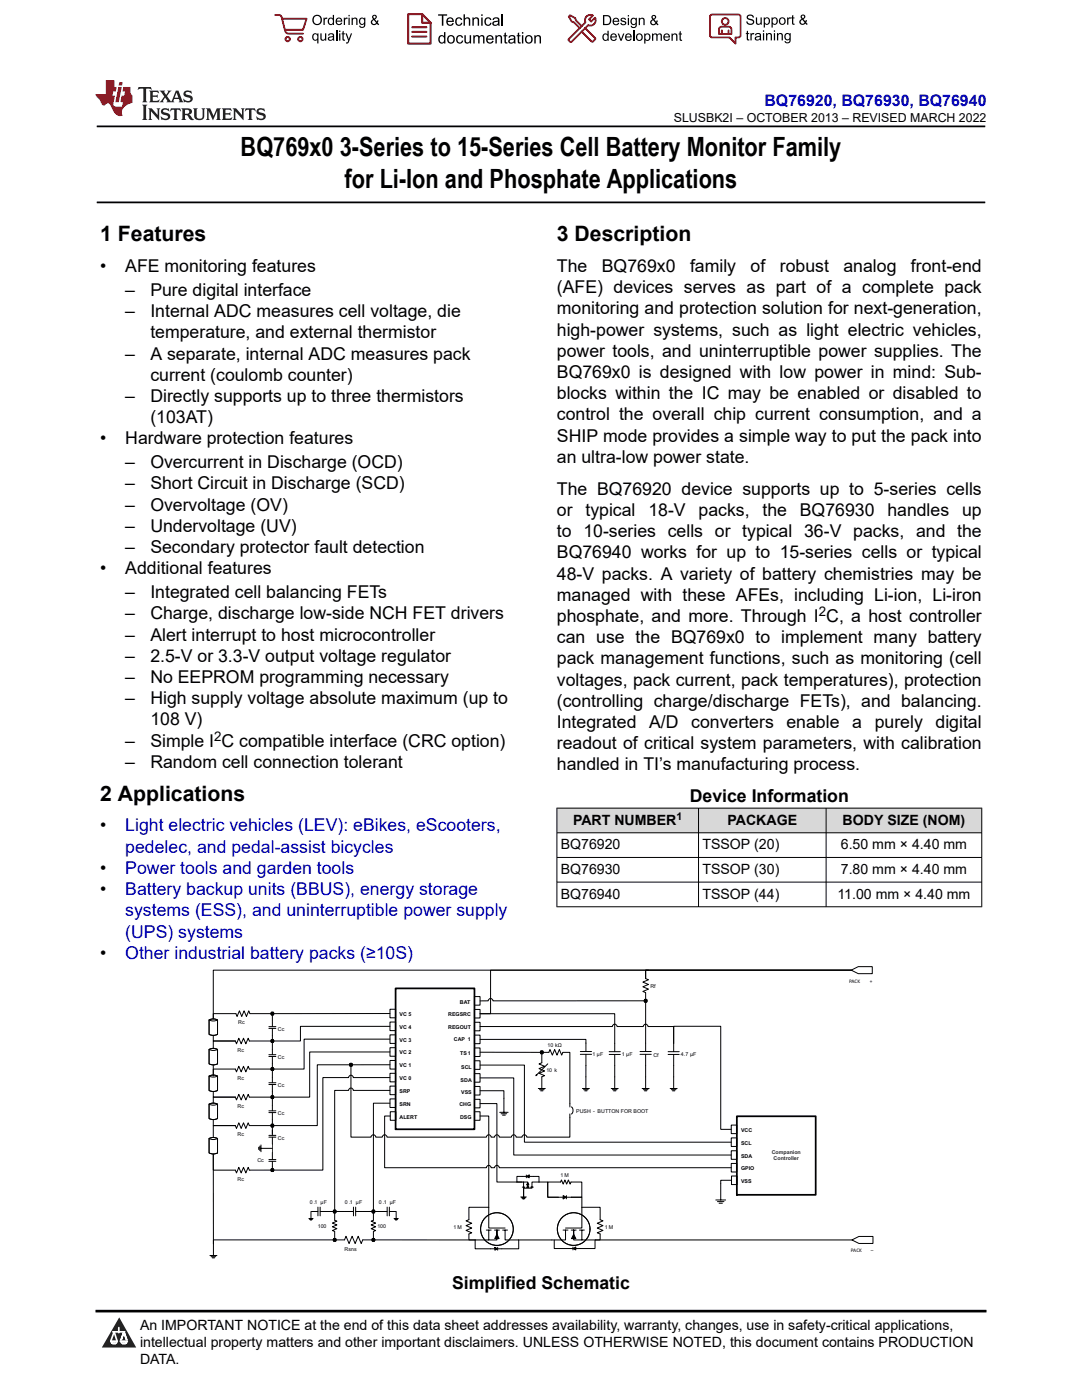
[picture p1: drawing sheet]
<svg xmlns="http://www.w3.org/2000/svg" width="216mm" height="279mm" viewBox="0 0 216 279" stroke-linecap="round" stroke-linejoin="round" font-family="sans-serif">
<path d="M19.3 25.2h177.3M19.3 40.4h177.3" fill="none" stroke="#000" stroke-width=".35"/>
<g fill="#d8d8d8">
<path d="M111.1 161.3h84.8v4.9h-84.8z" fill-rule="evenodd"/>
<path d="M111.2 161.3h28.1v4.8h-28.1z" fill-rule="evenodd"/>
<path d="M139.4 161.3h25.4v4.8h-25.4z" fill-rule="evenodd"/>
<path d="M164.9 161.3h30.9v4.8h-30.9z" fill-rule="evenodd"/>
</g>
<g fill="none" stroke="#000" stroke-width=".2">
<path d="M111.1 161.3h84.9M111.1 166.2h84.9M111.1 171.1h84.9M111.1 176h84.9M111.1 161.2v19.8M139.4 161.2v19.8M164.8 161.2v19.8M195.9 161.2v19.8M111.1 181h84.9M42.6 217.8v1.2h4.4M47 219l.2 .5 .5-1.1 .4 1.1 .5-1.1 .5 1.1 .4-1.1 .3 .6M47 219h-4.4v1.4"/>
<path d="M49.8 207.8l-.3-.6-.4 1.1-.5-1.1-.5 1.1-.4-1.1-.5 1.1-.2-.5h-4.4v1.6M49.8 213.4l-.3-.6-.4 1.1-.5-1.1-.5 1.1-.4-1.1-.5 1.1-.2-.5h-4.4v1.4M47 224.6l.2 .6 .5-1.1 .4 1.1 .5-1.1 .5 1.1 .4-1.1 .3 .5"/>
</g>
<path d="M41.7 214.8l1-.2 .7 .2v2.8l-.7 .2-1-.2z" fill-rule="evenodd" fill="#fff"/>
<path d="M41.7 214.8l1-.2 .7 .2v2.8l-.7 .2-1-.2zM41.7 214.8l.7 .2 1-.2M42.6 223.4v1.2h4.4h-4.4v2.6" fill="none" stroke="#000" stroke-width=".2"/>
<path d="M41.7 220.4l1-.2 .7 .2v2.8l-.7 .2-1-.2z" fill-rule="evenodd" fill="#fff"/>
<path d="M42.6 206.6v1.2h4.4M42.6 212.5v2.3M47.1 202.3h-4.5v1M41.7 220.4l1-.2 .7 .2v2.8l-.7 .2-1-.2zM41.7 220.4l.7 .2 1-.2M41.9 250.6h1.4M42.1 250.8h1M42.4 251h.4M42.6 248.2v2.4M68.7 247.4l.3-.7 .7 1.5 .6-1.5 .6 1.5 .6-1.5 .6 1.5 .3-.8" fill="none" stroke="#000" stroke-width=".2"/>
<path d="M41.7 209.4l1-.2 .7 .2v2.9l-.7 .2-1-.2z" fill-rule="evenodd" fill="#fff"/>
<g fill="none" stroke="#000" stroke-width=".2">
<path d="M41.7 209.4l1-.2 .7 .2v2.9l-.7 .2-1-.2zM41.7 209.4l.7 .2 1-.2M49.8 207.8h4.3M49.8 213.4h4.3M49.8 219h4.3M53.6 205.2h1.4M53.6 204.9h1.4M53.6 210.8h1.4M53.6 210.5h1.4M53.6 216.4h1.4M53.6 216.1h1.4M54.1 207.6h.5v.4h-.5z"/>
<path d="M54.1 213.2h.5v.4h-.5zM54.1 218.8h.5v.4h-.5zM54.3 203.8v1.1M54.3 205.2v2.3M54.3 208v2.5M54.3 210.8v2.3M54.3 213.6v2.5M54.3 216.4v2.3M54.3 219.2v2.5M133.3 210.4h2.2M133.3 209.9h2.2M134.4 208.2v1.7"/>
<path d="M134.4 210.4v4.5M42.6 230.3v17.9M49.8 224.6h4.3M53.6 222h1.4M53.6 221.7h1.4M53.6 226.9h1.4M53.6 226.6h1.4M54.1 224.4h.5v.4h-.5zM54.1 233.3h.5v.4l-.4 .1zM54.3 222v2.4M54.3 224.9v1.7M54.3 226.9v1.4"/>
<path d="M62.1 241.8h1.3M63.4 240.9v1.8M63.9 240.9v1.8M63.9 241.8h1.7M66.8 242.1v1.4l.4 .2-.9 .4 .9 .4-.9 .3 .9 .4-.9 .4 .5 .2"/>
</g>
<g fill="#000">
<path d="M54.1 207.6h.5v.4h-.5z" fill-rule="evenodd"/>
<path d="M54.1 213.2h.5v.4h-.5z" fill-rule="evenodd"/>
<path d="M54.1 218.8h.5v.4h-.5z" fill-rule="evenodd"/>
<path d="M54.1 224.4h.5v.4h-.5z" fill-rule="evenodd"/>
<path d="M54.1 233.3h.5v.4l-.4 .1z" fill-rule="evenodd"/>
</g>
<path d="M77.8 201.4h1.1v1.7h-1.1z" fill-rule="evenodd" fill="#fff"/>
<path d="M77.8 201.4h1.1v1.7h-1.1z" fill="none" stroke="#000" stroke-width=".2"/>
<path d="M77.8 204h1.1v1.7h-1.1z" fill-rule="evenodd" fill="#fff"/>
<path d="M77.8 204h1.1v1.7h-1.1z" fill="none" stroke="#000" stroke-width=".2"/>
<path d="M77.8 206.5h1.1v1.7h-1.1z" fill-rule="evenodd" fill="#fff"/>
<path d="M77.8 206.5h1.1v1.7h-1.1z" fill="none" stroke="#000" stroke-width=".2"/>
<path d="M77.8 209.1h1.1v1.7h-1.1z" fill-rule="evenodd" fill="#fff"/>
<path d="M77.8 209.1h1.1v1.7h-1.1z" fill="none" stroke="#000" stroke-width=".2"/>
<path d="M77.8 211.6h1.1v1.8h-1.1z" fill-rule="evenodd" fill="#fff"/>
<path d="M77.8 211.6h1.1v1.8h-1.1z" fill="none" stroke="#000" stroke-width=".2"/>
<path d="M77.8 214.2h1.1v1.7h-1.1z" fill-rule="evenodd" fill="#fff"/>
<path d="M77.8 214.2h1.1v1.7h-1.1z" fill="none" stroke="#000" stroke-width=".2"/>
<path d="M77.8 216.8h1.1v1.7h-1.1z" fill-rule="evenodd" fill="#fff"/>
<path d="M77.8 216.8h1.1v1.7h-1.1z" fill="none" stroke="#000" stroke-width=".2"/>
<path d="M77.8 219.3h1.1v1.7h-1.1z" fill-rule="evenodd" fill="#fff"/>
<path d="M77.8 219.3h1.1v1.7h-1.1z" fill="none" stroke="#000" stroke-width=".2"/>
<path d="M94.7 221.9h1.1v1.7h-1.1z" fill-rule="evenodd" fill="#fff"/>
<path d="M94.7 221.9h1.1v1.7h-1.1z" fill="none" stroke="#000" stroke-width=".2"/>
<path d="M94.7 219.4h1.1v1.7h-1.1z" fill-rule="evenodd" fill="#fff"/>
<path d="M94.7 219.4h1.1v1.7h-1.1z" fill="none" stroke="#000" stroke-width=".2"/>
<path d="M94.7 216.8h1.1v1.7h-1.1z" fill-rule="evenodd" fill="#fff"/>
<path d="M94.7 216.8h1.1v1.7h-1.1z" fill="none" stroke="#000" stroke-width=".2"/>
<path d="M94.7 214.3h1.1v1.7h-1.1z" fill-rule="evenodd" fill="#fff"/>
<path d="M94.7 214.3h1.1v1.7h-1.1z" fill="none" stroke="#000" stroke-width=".2"/>
<path d="M94.7 198.9h1.1v1.7h-1.1z" fill-rule="evenodd" fill="#fff"/>
<path d="M94.7 198.9h1.1v1.7h-1.1z" fill="none" stroke="#000" stroke-width=".2"/>
<path d="M94.7 201.5h1.1v1.7h-1.1z" fill-rule="evenodd" fill="#fff"/>
<path d="M94.7 201.5h1.1v1.7h-1.1z" fill="none" stroke="#000" stroke-width=".2"/>
<path d="M94.7 204h1.1v1.7h-1.1z" fill-rule="evenodd" fill="#fff"/>
<path d="M94.7 204h1.1v1.7h-1.1z" fill="none" stroke="#000" stroke-width=".2"/>
<path d="M94.7 206.6h1.1v1.7h-1.1z" fill-rule="evenodd" fill="#fff"/>
<path d="M94.7 206.6h1.1v1.7h-1.1z" fill="none" stroke="#000" stroke-width=".2"/>
<path d="M94.7 209.1h1.1v1.7h-1.1z" fill-rule="evenodd" fill="#fff"/>
<path d="M94.7 209.1h1.1v1.7h-1.1z" fill="none" stroke="#000" stroke-width=".2"/>
<path d="M94.7 211.7h1.1v1.7h-1.1z" fill-rule="evenodd" fill="#fff"/>
<g fill="none" stroke="#000" stroke-width=".2">
<path d="M128.6 199.7h-30.2a.47 .47 0 0 0-.5-.4 .47 .47 0 0 0-.5 .4h-1.6M128.6 199.5l.4-.1 .1 .5-.4 .1zM77.8 209.9h-16v9.1h-7.2M77.8 207.4h-17.1v6h-6.1M77.8 217.6h-7.3a.47 .47 0 0 0-.5-.5 .47 .47 0 0 0-.4 .5h-2.8v23.9M77.8 212.5h-7.5M94.7 211.7h1.1v1.7h-1.1zM95.8 207.4h21.1v2.5M95.8 217.7h4.8v1.5M115.8 210.4h2.2M115.8 209.9h2.2M116.9 210.4v2.3"/>
<path d="M127.7 210.4h2.3M127.7 209.9h2.3M128.8 200v9.9M128.8 210.4v4.5M42.6 230.3v3.2h4.4l.2 .6 .5-1.1 .4 1.1 .5-1.1 .5 1.1 .4-1.1 .3 .5M77.8 220.2h-3.3v21.3M95.8 222.7h1.7v18.2M61.6 243.2h.9M61.8 243.3h.5M61.9 243.5h.3M62 241.8v1.4M65.6 241.8h.9"/>
<path d="M66.5 241.6h.5v.4l-.4 .1zM66.5 247.2h.5v.4h-.5zM66.8 245.8v1.4M67.1 247.4h1.6M72.4 247.4h1.8M74.3 241.6h.4v.4h-.4zM74.3 247.2h.4v.4h-.4zM74.5 242.1v1.4l-.4 .2 .9 .4-.9 .4 .9 .3-.9 .4 .9 .4-.5 .2v1.4M75.5 241.8h1.8M77.3 240.9v1.8M77.7 241.8h1.3M77.7 240.9v1.8"/>
<path d="M78.6 243.2h.9M78.8 243.3h.5M78.9 243.5h.3M79 241.8v1.4"/>
</g>
<g fill="#000">
<path d="M128.6 199.5l.4-.1 .1 .5-.4 .1z" fill-rule="evenodd"/>
<path d="M66.5 241.6h.5v.4l-.4 .1z" fill-rule="evenodd"/>
<path d="M66.5 247.2h.5v.4h-.5z" fill-rule="evenodd"/>
<path d="M74.3 241.6h.4v.4h-.4z" fill-rule="evenodd"/>
<path d="M74.3 247.2h.4v.4h-.4z" fill-rule="evenodd"/>
</g>
<path d="M41.7 227.2l.7-.2 1 .2v2.9l-.7 .2-1-.2z" fill-rule="evenodd" fill="#fff"/>
<path d="M128.8 195.3l.6 .2-1.1 .5 1.1 .5-1.1 .4 1.1 .5-1.1 .5 .5 .2v1.3M100.6 219.2v2.8M41.7 227.2l.7-.2 1 .2v2.9l-.7 .2-1-.2zM41.7 227.2l.7 .2 1-.2M99.7 222h1.7M100 222.3h1.1M100.3 222.6h.5" fill="none" stroke="#000" stroke-width=".2"/>
<circle cx="114.5" cy="245.3" r="3.3" fill="#fff"/>
<g fill="none" stroke="#000" stroke-width=".2">
<path d="M112.4 245.5h.9M112.8 245.5v2h-2.7M114 245.5h1M114.5 246.3l.4 .9h-.9zM114.5 247.1v-1.6v2h1.6M115.6 245.5h1M116.1 240.9v4.2h-3.3M119.7 243.4l.6 .2-1.1 .5 1.1 .5-1.1 .5 1.1 .5-1.1 .4 .5 .3v1.2h-3.6v-2"/>
<circle cx="114.5" cy="245.3" r="3.3"/>
</g>
<path d="M114.5 246.3l.4 .9h-.9z" fill="#000"/>
<circle cx="99.2" cy="245.3" r="3.3" fill="#fff"/>
<g fill="none" stroke="#000" stroke-width=".2">
<path d="M47.1 202.3l.2 .6 .5-1.2 .4 1.2 .5-1.2 .5 1.2 .4-1.2 .3 .6h4.2M54.1 202.1l.4-.1 .1 .5h-.5zM54.3 202.6v1.2M77.8 204.8h-17.9v3h-5.3M77.8 202.3h-23.2M95.8 210h12M108.1 212.1l-.5 .2 1.1 .5-1.1 .5 1.1 .4-1.1 .5 1.1 .5-.6 .2M109.3 212.3l-2.4 2.4 .2-.2M74.8 247.4l20 .1M94.8 247.5v1.7h3.1M97 245.5h1M97.5 245.5v2h-2.7"/>
<path d="M98.7 245.5h.9M99.2 246.3l.4 .9h-.9zM99.2 247.1v-1.6v2h-1.7M100.3 245.5h1M100.8 245.1h-3.3v-4.2h-3.9v2.5l-.6 .2 1.1 .5-1.1 .5 1.1 .5-1.1 .5 1.1 .4-.5 .3v1.2h1.2M100.8 245.5v2h2.7M103.5 247.5v1.7h-3.4M103.5 247.5h6.6"/>
<circle cx="99.2" cy="245.3" r="3.3"/>
</g>
<g fill="#000">
<path d="M99.2 246.3l.4 .9h-.9z"/>
<path d="M54.1 202.1l.4-.1 .1 .5h-.5z" fill-rule="evenodd"/>
<path d="M107 214.5l2.3-2.2-2.4 2.4z" fill-rule="evenodd"/>
</g>
<path d="M77.9 221.9h1.1v1.7h-1.1z" fill-rule="evenodd" fill="#fff"/>
<g fill="none" stroke="#000" stroke-width=".2">
<path d="M69.7 212.5h-6.4v12.1h-8.7M69.8 212.3l.4-.1 .1 .5-.4 .1zM112.3 210h1.4v10.9M77.9 221.9h1.1v1.7h-1.1zM95.8 220.2h3.4v15.7h5.3v1M103.9 238.9h1.1M104.1 239.1h.7M104.2 235.9h-1.1v-1.1h4.5v1.1M104.2 236.9h.5M104.3 239.3h.4M104.5 235.9h.8v1v-.8M104.5 237v2.3v-2.2h1.7"/>
<path d="M105 234.8l.6-.3v.6zM105 234.5v.6M105.1 236.9h.5M105.3 236l.2 .5h-.4zM105.9 236.9h.5M107.6 235.9h-1.4v1M107.6 235.9h1.7v3h2.1M111.4 238.9h-2.1v-3h2.6l.1-.4 .4 .8 .3-.8 .4 .8 .3-.8 .4 .8 .1-.4h2.2v3h-2.1M111.4 238.9h2.6M112.4 238.6l.6 .3-.6 .4zM113 238.6v.7M113.7 222.3v.7"/>
<path d="M114 220.9a.88 .88 0 0 1 0 1.4M114 238.9h2.1v2"/>
</g>
<g fill="#000">
<path d="M105.3 236l.2 .5h-.4zM105 234.8l.6-.3v.6zM112.4 238.6l.6 .3-.6 .4z"/>
<path d="M69.8 212.3l.4-.1 .1 .5-.4 .1z" fill-rule="evenodd"/>
</g>
<path d="M78.9 197.3h15.8v28.1h-15.8z" fill="none" stroke="#000" stroke-width=".35"/>
<path d="M145.9 224.5h1.1v1.7h-1.1z" fill-rule="evenodd" fill="#fff"/>
<path d="M145.9 224.5h1.1v1.7h-1.1z" fill="none" stroke="#000" stroke-width=".2"/>
<path d="M145.9 227.1h1.1v1.7h-1.1z" fill-rule="evenodd" fill="#fff"/>
<path d="M145.9 227.1h1.1v1.7h-1.1z" fill="none" stroke="#000" stroke-width=".2"/>
<path d="M145.9 229.7h1.1v1.7h-1.1z" fill-rule="evenodd" fill="#fff"/>
<path d="M145.9 229.7h1.1v1.7h-1.1z" fill="none" stroke="#000" stroke-width=".2"/>
<path d="M145.9 232.2h1.1v1.7h-1.1z" fill-rule="evenodd" fill="#fff"/>
<path d="M145.9 232.2h1.1v1.7h-1.1z" fill="none" stroke="#000" stroke-width=".2"/>
<path d="M146 234.7h1.1v1.7h-1.1z" fill-rule="evenodd" fill="#fff"/>
<g fill="none" stroke="#000" stroke-width=".2">
<path d="M129.4 193.6h-.6v1.7M95.8 204.9h26.4a.47 .47 0 0 1 .5-.5 .47 .47 0 0 1 .4 .5h5.3a.47 .47 0 0 1 .4-.5 .47 .47 0 0 1 .5 .5h5.1v3.3v-3.4h9.4v20.6h2.1M95.8 212.6h8.8v15.3h41.3M95.8 215.1h6.7v15.4h43.4M77.9 222.7h-1.2v10.3h20.4a.47 .47 0 0 1 .4-.4 .47 .47 0 0 1 .5 .4h.7a.47 .47 0 0 1 .5-.4 .47 .47 0 0 1 .4 .4h46.3M142.8 239.5h2M143.2 239.8h1.3M146 234.7h1.1v1.7h-1.1zM146 235.6h-2.2v3.9M97.9 249.2h2.2M98.7 248.9l.6 .3-.6 .3zM99.3 248.9v.6"/>
<path d="M110.6 247.5v1.7h8.1v-1.7M114.3 249.2l.6-.3v.6zM114.3 248.9v.6M143.5 240.1h.6"/>
</g>
<path d="M147 222.8h15.8v15.7h-15.8z" fill="none" stroke="#000" stroke-width=".35"/>
<path d="M98.7 248.9l.6 .3-.6 .3zM114.3 249.2l.6-.3v.6z" fill="#000"/>
<path d="M41.7 203.6l.7-.2 1 .2v2.8l-.7 .2-1-.2z" fill-rule="evenodd" fill="#fff"/>
<g fill="none" stroke="#000" stroke-width=".2">
<path d="M41.7 203.6l.7-.2 1 .2v2.8l-.7 .2-1-.2zM41.7 203.6l.7 .2 1-.2M70 212.8v14.1h4a.47 .47 0 0 1 .5-.4 .47 .47 0 0 1 .5 .4h1.3a.47 .47 0 0 1 .4-.4 .47 .47 0 0 1 .5 .4h19.9a.47 .47 0 0 1 .4-.4 .47 .47 0 0 1 .5 .4h.7a.47 .47 0 0 1 .5-.4 .47 .47 0 0 1 .4 .4h2.4a.47 .47 0 0 1 .5-.4 .47 .47 0 0 1 .5 .4h1.2a.47 .47 0 0 1 .4-.4 .47 .47 0 0 1 .5 .4h8.6v-3.9M77.8 215.1h-7.3a.47 .47 0 0 0-.5-.5 .47 .47 0 0 0-.4 .5h-5.2v18.4h-9.8M95.8 202.3h26.9v7.6M107.4 217.2h1.4M107.6 217.5h1M107.9 209.8h.4v.4h-.4zM107.9 217.7h.4M108.1 210.3v1.8M108.1 214.9v2.3M108.4 210h1.1l.2-.5 .5 1.1 .5-1.1 .4 1.1 .5-1.1 .5 1.1 .2-.6"/>
<path d="M116.2 217.2h1.4M116.4 217.5h1M116.7 217.7h.4M116.9 212.7v4.5M121.6 210.4h2.2M121.6 209.9h2.2M122 217.2h1.4M122.2 217.5h.9M122.4 217.7h.5M122.7 210.4v6.8M128.1 217.2h1.4M128.4 217.5h.9"/>
<path d="M128.6 217.7h.5M128.8 214.9v2.3M133.7 217.2h1.4M134 217.5h.9M134.2 217.7h.5M134.4 214.9v2.3M51.6 229v.4M51.8 228.7v.9M52.1 228.5v1.4M52.1 229.2h2.2M53.6 231.4h1.4M53.6 231.8h1.4"/>
<path d="M54.1 233.5h-4.3M54.3 230v1.4M54.3 231.8v1.4M66.5 247.4h-23.9v.8M67.1 241.8h3.4M70.5 240.9v1.8M71 240.9v1.8M71 241.8h3.2M116.1 240.9h3.6v2.5"/>
</g>
<path d="M107.9 209.8h.4v.4h-.4z" fill-rule="evenodd" fill="#000"/>
<path d="M169.9 193.6l1.4-.7h2.8v1.4h-2.8z" fill-rule="evenodd" fill="#fff"/>
<path d="M169.9 193.6l1.4-.7h2.8v1.4h-2.8zM169.9 193.6h-41.1v1.7M169.9 193.6h-72v8.7h-2.1M169.9 193.6h-127.3v9.7" fill="none" stroke="#000" stroke-width=".2"/>
<path d="M170 247.5l1.4-.7h2.8v1.4h-2.8z" fill-rule="evenodd" fill="#fff"/>
<path d="M73.7 241.8h1.9M118.8 247.5h51.2M170 247.5l1.4-.7h2.8v1.4h-2.8z" fill="none" stroke="#000" stroke-width=".2"/>
<path d="M54.3 228.3v1.7" fill="none" stroke="#000" stroke-width=".21"/>
<path d="M0 0h215.9v23.8h-215.9z" fill-rule="evenodd" fill="#fff"/>
<path d="M27.7 17.4l-.2 .6 .5-.3h.6v.1v2.2l-.2 .4h1l-.2-.4v-2.2v-.1h.5l.5 .3-.1-.6zM29.8 18.1l.2 .4v1.5l-.2 .4h1.9l.1-.6a1.08 1.08 0 0 1-1.3 .2v-.7h.6l.4 .2v-.6l-.4 .2h-.6v-.6l.2-.1a1 1 0 0 1 1 .2l-.1-.5zM31.8 18.1l1 1.1-1 1.2h.9l-.2-.2 .4-.7 .5 .7-.2 .2h1.6l-.2-.2 .1-.4h1l.1 .4-.1 .2h.9l-.2-.3-.8-2h-.5l-1 2.2-.8-1.1 .9-1.1h-.8l.2 .2-.5 .7-.3-.7 .1-.2zM35.2 18.5l.4 1h-.8zM36.8 18.2a.65 .65 0 0 0-.2 .7 .65 .65 0 0 0 .6 .5l.7 .2 .1 .2a.79 .79 0 0 1-.7 .4 .79 .79 0 0 1-.7-.5l.1 .7 .2-.1a.93 .93 0 0 0 1.1 .1 .93 .93 0 0 0 .4-1 1.46 1.46 0 0 0-1.2-.6l-.1-.3a1.09 1.09 0 0 1 1.2 .2l-.2-.6-.1 .1-.6-.2zM28.4 20.9l.2 .4v2.3l-.2 .3h1l-.2-.3v-2.3l.2-.4zM29.6 21.6l.2 .4v1.6l-.2 .3h.8l-.3-.3v-1.4l1.7 1.8v-2l.2-.4h-.8l.2 .2 .1 1.1-1.2-1.3zM32.3 21.8a.65 .65 0 0 0-.2 .7 .65 .65 0 0 0 .7 .4l.6 .2 .1 .2a.79 .79 0 0 1-.7 .4 .79 .79 0 0 1-.7-.5l.1 .7 .2-.1a.93 .93 0 0 0 1.1 .1 .93 .93 0 0 0 .4-.9 1.46 1.46 0 0 0-1.2-.6l-.1-.4a1.09 1.09 0 0 1 1.2 .2l-.2-.6-.1 .1-.6-.1zM34.1 21.6l-.1 .7a.63 .63 0 0 1 .7-.4l.1 1.7-.3 .3h1l-.2-.3v-1.7a.66 .66 0 0 1 .8 .4l-.1-.7zM36.2 21.6l.2 .4v1.6l-.2 .3h.9l-.2-.2v-.7h.5l.1 .2a.79 .79 0 0 0 1.2 .6l-1-.9a.61 .61 0 0 0 .6-.6 .61 .61 0 0 0-.5-.6zM36.9 21.9h.2a.47 .47 0 0 1 .5 .1 .47 .47 0 0 1 .1 .5l-.2 .2h-.6zM38.5 21.6l.2 .2a2.27 2.27 0 0 0 .4 2 1.04 1.04 0 0 0 1.7-.7v-1.3l.2-.2h-.8l.2 .4v1.1a.6 .6 0 0 1-.6 .6 .6 .6 0 0 1-.6-.6v-1.1l.3-.4zM41.1 21.6l.2 .4v1.6l-.2 .3h.7l-.2-.3v-1.5l.9 1.9 .8-1.9v1.5l-.2 .3h1l-.3-.3v-1.6l.3-.4h-.8l-.7 1.5-.7-1.5zM44.3 21.6l.2 .4v1.6l-.2 .3h1.9l.1-.5a1.09 1.09 0 0 1-1.3 .1v-.6h.6l.4 .1v-.6l-.4 .2h-.6v-.6l.2-.1a1.01 1.01 0 0 1 1 .3l-.1-.6zM46.4 21.6l.3 .4v1.6l-.3 .3h.8l-.2-.3v-1.4l1.6 1.8v-2l.2-.4h-.7l.2 .2v1.1l-1.2-1.3zM49 21.6l-.1 .7a.63 .63 0 0 1 .8-.4v1.7l-.3 .3h1l-.2-.3v-1.7a.66 .66 0 0 1 .8 .4l-.1-.7zM51.4 21.8a.65 .65 0 0 0-.2 .7 .65 .65 0 0 0 .6 .4l.6 .2 .2 .2a.79 .79 0 0 1-.8 .4 .79 .79 0 0 1-.6-.5l.1 .7 .2-.1a.93 .93 0 0 0 1 .1 .93 .93 0 0 0 .5-.9 1.46 1.46 0 0 0-1.3-.6l-.1-.4a1.09 1.09 0 0 1 1.3 .2l-.2-.6-.2 .1-.5-.1z" fill="#231f20"/>
<path d="M21.1 16v2.8h-2.1l.1 .3 .9 1a.95 .95 0 0 0 .9 .9 .59 .59 0 0 1 .6-.4 .59 .59 0 0 1 .5 .4l.4 .8a1.59 1.59 0 0 0 2.1 1.3 1.61 1.61 0 0 1 1-2.2l1-.4-.1-1.5a1.59 1.59 0 0 1-.4-1.6h-1.4l-.2 .9h.5l-.1 .8h-.5l-.2 1v.2l.4 .1-.2 .9h-.6a.73 .73 0 0 1-1.1-.7l.3-1.5h-.5l.2-.8h.5l.2-.9h-.5v-1.4zM23.6 17.4l-.6 3h.7l.6-3zM23.8 16.4l-.1 .7h.7l.1-.7z" fill="#ed1c24"/>
<g fill="#000">
<path d="M62.3 4a1 1 0 0 1 2 0 1 1 0 0 1-2 0zM62.8 3.4a.78 .78 0 0 0-.1 1.1 .78 .78 0 0 0 1.1 .1 .78 .78 0 0 0 .1-1.1 .78 .78 0 0 0-1.1-.1z" fill-rule="evenodd"/>
<path d="M62.5 6.8l.4-.2 .4 .3v-.2h.2v2h-.2v-.7a.68 .68 0 0 1-.9-.1 .68 .68 0 0 1 0-.9zM62.6 7a.51 .51 0 0 0-.1 .6 .51 .51 0 0 0 .7 .2 .51 .51 0 0 0 .1-.7 .51 .51 0 0 0-.7-.1z" fill-rule="evenodd"/>
<path d="M64.5 3.5h.3v.3l.1-.3h.3l.1 .1-.1 .2a.32 .32 0 0 0-.3 0 .32 .32 0 0 0-.1 .4v.8h-.3z" fill-rule="evenodd"/>
<path d="M63.9 6.7h.3v.8a.36 .36 0 0 0 .3 .4 .36 .36 0 0 0 .4-.5v-.7h.2v1.4h-.2v-.2a.51 .51 0 0 1-.6 .2 .51 .51 0 0 1-.4-.5z" fill-rule="evenodd"/>
<path d="M65.6 3.7l.4-.2 .4 .2v-.7h.3v2h-.3v-.2a.7 .7 0 0 1-1-.1 .7 .7 0 0 1 .2-1zM65.8 3.8a.51 .51 0 0 0-.1 .7 .51 .51 0 0 0 .6 .2 .51 .51 0 0 0 .1-.7 .51 .51 0 0 0-.6-.2z" fill-rule="evenodd"/>
<path d="M65.6 6.8a.66 .66 0 0 1 .8-.1 .66 .66 0 0 1 .3 .8v.6h-.2l-.1-.2a.52 .52 0 0 1-.7 .2 .52 .52 0 0 1-.2-.6l.3-.2a.42 .42 0 0 0 .6-.3l-.3-.2-.3 .1-.1 .2h-.3zM65.7 7.6a.35 .35 0 0 0 .3 .4 .35 .35 0 0 0 .4-.4v-.2z" fill-rule="evenodd"/>
<path d="M67.7 6.1h.2v.3h-.2zM67.7 6.7h.2v1.4h-.2z" fill-rule="evenodd"/>
<path d="M67.1 3.7a.68 .68 0 0 1 .9-.1 .68 .68 0 0 1 .3 .7h-1.1a.42 .42 0 0 0 .3 .5 .42 .42 0 0 0 .5-.3h.3a.73 .73 0 0 1-1.1 .4 .73 .73 0 0 1-.1-1.2zM67.4 3.8l-.2 .3h.8l-.2-.4z" fill-rule="evenodd"/>
<path d="M68.6 3.5h.2v.3l.2-.3h.3l.1 .1-.1 .2a.32 .32 0 0 0-.4 0 .32 .32 0 0 0-.1 .4v.8h-.2z" fill-rule="evenodd"/>
<path d="M68.3 6.3l.3-.1v.5h.2v.1h-.2v.9l.3 .4a.36 .36 0 0 1-.4 0 .36 .36 0 0 1-.2-.4v-.9h-.1v-.1h.1z" fill-rule="evenodd"/>
<path d="M68.9 6.7h.3l.4 1.1 .4-1.1h.3l-.6 1.4a.51 .51 0 0 1-.6 .6l-.1-.3h.3l.2-.3z" fill-rule="evenodd"/>
<path d="M69.5 3h.3v.3h-.3zM69.5 3.5h.3v1.5h-.3z" fill-rule="evenodd"/>
<path d="M70.2 3.5h.2v.2a.52 .52 0 0 1 .6-.2 .52 .52 0 0 1 .3 .6v.9h-.2v-.9a.34 .34 0 0 0-.3-.4 .34 .34 0 0 0-.4 .3v1h-.2z" fill-rule="evenodd"/>
<path d="M71.8 3.7l.4-.2 .5 .2v-.2h.2v1.3a.64 .64 0 0 1-.5 .8 .64 .64 0 0 1-.7-.5h.2a.41 .41 0 0 0 .5 .2 .41 .41 0 0 0 .2-.5 .69 .69 0 0 1-.9-.1 .69 .69 0 0 1 .1-1zM72 3.8a.5 .5 0 0 0-.1 .7 .5 .5 0 0 0 .7 .1 .5 .5 0 0 0 .1-.6 .5 .5 0 0 0-.7-.2z" fill-rule="evenodd"/>
<path d="M74.4 3.1a.47 .47 0 0 1 .7 .1 .47 .47 0 0 1-.3 .7l.4 .4 .1-.3 .2 .1-.1 .4 .3 .3-.2 .2-.3-.3a.63 .63 0 0 1-1 .1 .63 .63 0 0 1 .3-1l-.3-.4zM74.5 3.4a.27 .27 0 0 0 .5 0 .27 .27 0 0 0-.5 0zM74.4 4.1a.4 .4 0 0 0 0 .6 .4 .4 0 0 0 .6-.1l-.4-.6z" fill-rule="evenodd"/>
<path d="M87.4 2.9h1.8v.2h-.7v2h-.3v-2h-.8z" fill-rule="evenodd"/>
<path d="M87.6 7.2l.5-.2 .5 .2v-.8h.3v2.3h-.3v-.2a.76 .76 0 0 1-1-.1 .76 .76 0 0 1-.1-1zM87.9 7.4a.58 .58 0 0 0-.2 .7 .58 .58 0 0 0 .8 .2 .58 .58 0 0 0 .1-.7 .58 .58 0 0 0-.7-.2z" fill-rule="evenodd"/>
<path d="M89.5 7.2a.81 .81 0 0 1 1.1 .1 .81 .81 0 0 1-.2 1.2 .81 .81 0 0 1-1.1-.2l-.1-.7zM89.6 7.4a.57 .57 0 0 0 0 .8 .57 .57 0 0 0 .8 0 .57 .57 0 0 0 0-.7 .57 .57 0 0 0-.8-.1z" fill-rule="evenodd"/>
<path d="M89.3 3.7a.77 .77 0 0 1 .9-.2 .77 .77 0 0 1 .4 .9h-1.3a.48 .48 0 0 0 .4 .5 .48 .48 0 0 0 .6-.3h.3a.83 .83 0 0 1-1.3 .4 .83 .83 0 0 1 0-1.3zM89.5 3.8l-.2 .4h1l-.3-.5z" fill-rule="evenodd"/>
<path d="M91 3.7a.7 .7 0 0 1 1.2 .3h-.2a.45 .45 0 0 0-.6-.3 .45 .45 0 0 0-.3 .6 .45 .45 0 0 0 .3 .6 .45 .45 0 0 0 .6-.4l.3 .1a.76 .76 0 0 1-1.1 .5 .76 .76 0 0 1-.3-1.1z" fill-rule="evenodd"/>
<path d="M91.2 7.2a.7 .7 0 0 1 1.2 .3l-.3 .1a.45 .45 0 0 0-.5-.4 .45 .45 0 0 0-.3 .7 .45 .45 0 0 0 .3 .6 .45 .45 0 0 0 .6-.4h.2a.76 .76 0 0 1-1 .5 .76 .76 0 0 1-.4-1.1z" fill-rule="evenodd"/>
<path d="M92.5 2.9h.3v.8a.59 .59 0 0 1 .7-.2 .59 .59 0 0 1 .3 .6v1h-.2v-1a.4 .4 0 0 0-.5-.4 .4 .4 0 0 0-.3 .5v.9h-.3z" fill-rule="evenodd"/>
<path d="M92.7 7h.2v.9a.41 .41 0 0 0 .5 .6 .41 .41 0 0 0 .3-.6v-.9h.3v1.7h-.3v-.3a.58 .58 0 0 1-.7 .3 .58 .58 0 0 1-.3-.7z" fill-rule="evenodd"/>
<path d="M94.3 3.5h.2v.2a.59 .59 0 0 1 .7-.2 .59 .59 0 0 1 .4 .6v1h-.3v-1a.41 .41 0 0 0-.4-.4 .41 .41 0 0 0-.4 .5v.9h-.2z" fill-rule="evenodd"/>
<path d="M94.4 7h.3v.3a.56 .56 0 0 1 1 0 .54 .54 0 0 1 .6-.3 .54 .54 0 0 1 .4 .5v1.2h-.3v-1.1a.34 .34 0 0 0-.3-.4 .34 .34 0 0 0-.4 .3v1.2h-.3v-1.1a.38 .38 0 0 0-.5-.3 .38 .38 0 0 0-.2 .5v.9h-.3z" fill-rule="evenodd"/>
<path d="M96 2.9h.3v.3h-.3zM96 3.5h.3v1.6h-.3z" fill-rule="evenodd"/>
<path d="M96.8 3.7a.7 .7 0 0 1 1.3 .3h-.3a.45 .45 0 0 0-.6-.3 .45 .45 0 0 0-.3 .6 .45 .45 0 0 0 .3 .6 .45 .45 0 0 0 .6-.4l.3 .1a.76 .76 0 0 1-1.1 .5 .76 .76 0 0 1-.3-1.1z" fill-rule="evenodd"/>
<path d="M97.2 7.2a.77 .77 0 0 1 .9-.1 .77 .77 0 0 1 .4 .8h-1.2a.48 .48 0 0 0 .3 .6 .48 .48 0 0 0 .6-.4l.3 .1a.83 .83 0 0 1-1.3 .3 .83 .83 0 0 1 0-1.3zM97.4 7.4l-.1 .3h.9l-.2-.4z" fill-rule="evenodd"/>
<path d="M98.8 7h.3v.3a.59 .59 0 0 1 .7-.3 .59 .59 0 0 1 .4 .7v1h-.3v-1a.41 .41 0 0 0-.5-.5 .41 .41 0 0 0-.3 .6v.9h-.3z" fill-rule="evenodd"/>
<path d="M98.4 3.7a.74 .74 0 0 1 1-.2 .74 .74 0 0 1 .3 .9v.7h-.3v-.2a.59 .59 0 0 1-.8 .3 .59 .59 0 0 1-.3-.8l1.1-.3a.42 .42 0 0 0-.4-.4 .42 .42 0 0 0-.5 .3h-.2zM98.6 4.5a.36 .36 0 0 0 .2 .5 .36 .36 0 0 0 .5-.2l.1-.5z" fill-rule="evenodd"/>
<path d="M100.7 6.6l.2-.1v.5h.3v.2h-.3v1l.1 .2h.2l.1 .3a.41 .41 0 0 1-.5-.1 .41 .41 0 0 1-.1-.4v-1h-.2v-.2h.2z" fill-rule="evenodd"/>
<path d="M101.6 7.2a.74 .74 0 0 1 .9-.2 .74 .74 0 0 1 .3 1l.1 .7h-.3v-.2a.59 .59 0 0 1-.8 .2 .59 .59 0 0 1-.3-.8l1-.3a.42 .42 0 0 0-.3-.4 .42 .42 0 0 0-.5 .3h-.3zM101.8 8.1a.36 .36 0 0 0 .1 .5 .36 .36 0 0 0 .5-.3l.2-.4z" fill-rule="evenodd"/>
<path d="M103.3 6.6l.3-.1v.5h.3v.2h-.3v1l.1 .2h.2v.3a.41 .41 0 0 1-.5-.1 .41 .41 0 0 1-.1-.4v-1h-.2v-.2h.2z" fill-rule="evenodd"/>
<path d="M104.1 6.4h.3v.3h-.3zM104.1 7h.3v1.7h-.3z" fill-rule="evenodd"/>
<path d="M105 7.2a.81 .81 0 0 1 1.1 .1 .81 .81 0 0 1-.1 1.2 .81 .81 0 0 1-1.2-.2v-.7zM105.2 7.4a.57 .57 0 0 0-.1 .8 .57 .57 0 0 0 .8 0 .57 .57 0 0 0 0-.7 .57 .57 0 0 0-.7-.1z" fill-rule="evenodd"/>
<path d="M106.6 7h.3v.3a.59 .59 0 0 1 .7-.3 .59 .59 0 0 1 .4 .7v1h-.3v-1a.41 .41 0 0 0-.5-.5 .41 .41 0 0 0-.3 .6v.9h-.3z" fill-rule="evenodd"/>
<path d="M120.3 3h.7a1 1 0 0 1 1 1 1 1 0 0 1-1 1h-.7zM120.6 3.2v1.6h.4a.77 .77 0 0 0 .7-.8 .77 .77 0 0 0-.7-.8z" fill-rule="evenodd"/>
<path d="M120.4 6.9l.4-.2 .4 .2v-.8h.3v2h-.3v-.1a.7 .7 0 0 1-.9-.2 .7 .7 0 0 1 .1-.9zM120.6 7a.51 .51 0 0 0-.1 .7 .51 .51 0 0 0 .6 .1 .51 .51 0 0 0 .1-.6 .51 .51 0 0 0-.6-.2z" fill-rule="evenodd"/>
<path d="M122 6.9a.68 .68 0 0 1 .8-.2 .68 .68 0 0 1 .3 .8h-1.1a.42 .42 0 0 0 .3 .5 .42 .42 0 0 0 .5-.3h.3a.73 .73 0 0 1-1.1 .3 .73 .73 0 0 1 0-1.1zM122.2 7l-.2 .3h.8l-.2-.4z" fill-rule="evenodd"/>
<path d="M122.4 3.7a.68 .68 0 0 1 .8-.1 .68 .68 0 0 1 .4 .8h-1.1a.42 .42 0 0 0 .3 .4 .42 .42 0 0 0 .5-.3l.3 .1a.73 .73 0 0 1-1.2 .3 .73 .73 0 0 1 0-1.2zM122.6 3.8l-.1 .3h.8l-.2-.3z" fill-rule="evenodd"/>
<path d="M123.9 3.7l.1-.1a.62 .62 0 0 1 .9 .3l-.2 .1a.29 .29 0 0 0-.3-.3 .29 .29 0 0 0-.3 .3l.1 .1a.58 .58 0 0 1 .6 .1 .58 .58 0 0 1 .1 .6 .67 .67 0 0 1-1.1-.2l.2-.1a.33 .33 0 0 0 .4 .4 .33 .33 0 0 0 .3-.4 .71 .71 0 0 1-.9-.6z" fill-rule="evenodd"/>
<path d="M123.3 6.7h.2l.4 1.2 .4-1.2h.3l-.6 1.4h-.2z" fill-rule="evenodd"/>
<path d="M125.3 3h.2v.3h-.2zM125.3 3.6h.2v1.4h-.2z" fill-rule="evenodd"/>
<path d="M124.9 6.9a.68 .68 0 0 1 .8-.2 .68 .68 0 0 1 .4 .8h-1.1a.42 .42 0 0 0 .3 .5 .42 .42 0 0 0 .5-.3h.3a.73 .73 0 0 1-1.2 .3 .73 .73 0 0 1 0-1.1zM125.1 7l-.1 .3h.8l-.2-.4z" fill-rule="evenodd"/>
<path d="M126 3.7l.4-.2 .4 .2v-.1h.3v1.2a.64 .64 0 0 1-.5 .8 .64 .64 0 0 1-.8-.5l.3 .1a.41 .41 0 0 0 .5 .2 .41 .41 0 0 0 .2-.6 .69 .69 0 0 1-.9-.1 .69 .69 0 0 1 .1-1zM126.2 3.9a.5 .5 0 0 0-.1 .6 .5 .5 0 0 0 .6 .2 .5 .5 0 0 0 .2-.7 .5 .5 0 0 0-.7-.1z" fill-rule="evenodd"/>
<path d="M126.9 7.4a.73 .73 0 0 1 1.4 0 .73 .73 0 0 1-1.4 0zM127.3 7a.5 .5 0 0 0-.1 .7 .5 .5 0 0 0 .7 0 .5 .5 0 0 0 0-.6 .5 .5 0 0 0-.6-.1z" fill-rule="evenodd"/>
<path d="M127.5 3.6h.2v.2a.52 .52 0 0 1 .6-.3 .52 .52 0 0 1 .3 .6v.9h-.2v-.9a.34 .34 0 0 0-.3-.4 .34 .34 0 0 0-.4 .3v1h-.2z" fill-rule="evenodd"/>
<path d="M128.5 6.7h.3v.2a.67 .67 0 0 1 .9 0 .67 .67 0 0 1 0 .9 .55 .55 0 0 1-.9 .2v.7h-.3zM128.9 7a.5 .5 0 0 0-.1 .7 .5 .5 0 0 0 .6 .1 .5 .5 0 0 0 .2-.6 .5 .5 0 0 0-.7-.2z" fill-rule="evenodd"/>
<path d="M130.1 6.7h.2v.2a.49 .49 0 0 1 .9 0l.4-.2a.42 .42 0 0 1 .5 .4v1h-.3v-.9a.3 .3 0 0 0-.2-.3 .3 .3 0 0 0-.4 .2v1h-.2v-.9a.33 .33 0 0 0-.5-.3 .33 .33 0 0 0-.2 .5v.7h-.2z" fill-rule="evenodd"/>
<path d="M130.1 3.1a.47 .47 0 0 1 .8 .1 .47 .47 0 0 1-.3 .7l.3 .4 .1-.2h.3l-.2 .5 .3 .3-.2 .2-.3-.3a.63 .63 0 0 1-1 .1 .63 .63 0 0 1 .3-1l-.2-.5zM130.2 3.5a.27 .27 0 0 0 .5 0 .27 .27 0 0 0-.5 0zM130.2 4.1a.4 .4 0 0 0 0 .7 .4 .4 0 0 0 .6-.2l-.5-.6z" fill-rule="evenodd"/>
<path d="M132.5 6.9a.68 .68 0 0 1 .9-.2 .68 .68 0 0 1 .3 .8h-1.1a.42 .42 0 0 0 .3 .5 .42 .42 0 0 0 .5-.3h.3a.73 .73 0 0 1-1.1 .3 .73 .73 0 0 1-.1-1.1zM132.7 7l-.1 .3h.8l-.2-.4z" fill-rule="evenodd"/>
<path d="M134 6.7h.2v.2a.52 .52 0 0 1 .6-.2 .52 .52 0 0 1 .4 .6v.8h-.3v-.8a.34 .34 0 0 0-.2-.4 .34 .34 0 0 0-.4 .2l-.1 1h-.2z" fill-rule="evenodd"/>
<path d="M135.6 6.3l.2-.1v.5h.3v.2h-.3v.8l.3 .4a.36 .36 0 0 1-.4 0 .36 .36 0 0 1-.1-.4v-.8h-.2v-.2h.2z" fill-rule="evenodd"/>
<path d="M149.2 3a.8 .8 0 0 1 1.2 .5h-.2a.44 .44 0 0 0-.5-.4 .44 .44 0 0 0-.4 .5l.2 .1a.9 .9 0 0 1 1 .8 .84 .84 0 0 1-.9 .5 .84 .84 0 0 1-.7-.7h.3a.52 .52 0 0 0 .5 .5 .52 .52 0 0 0 .5-.6l-.2-.1a.85 .85 0 0 1-1-.8z" fill-rule="evenodd"/>
<path d="M149 6.3l.3-.2v.5h.2v.2h-.2v.9l.2 .4a.36 .36 0 0 1-.4-.1 .36 .36 0 0 1-.1-.4v-.8h-.2v-.2h.2z" fill-rule="evenodd"/>
<path d="M149.7 6.6h.3v.2l.1-.2h.3l.1 .1-.1 .2a.32 .32 0 0 0-.3 0 .32 .32 0 0 0-.1 .4v.8h-.3z" fill-rule="evenodd"/>
<path d="M150.7 6.8a.66 .66 0 0 1 .9-.2 .66 .66 0 0 1 .3 .9v.6h-.2l-.1-.2a.52 .52 0 0 1-.7 .2 .52 .52 0 0 1-.2-.7l.2-.1a.42 .42 0 0 0 .7-.3l-.3-.2h-.3l-.1 .3-.3-.1zM150.9 7.5a.35 .35 0 0 0 .3 .5 .35 .35 0 0 0 .4-.4v-.3z" fill-rule="evenodd"/>
<path d="M150.8 3.5h.3v.8a.36 .36 0 0 0 .3 .5 .36 .36 0 0 0 .4-.5v-.8h.2v1.4h-.2v-.2a.51 .51 0 0 1-.6 .3 .51 .51 0 0 1-.4-.6z" fill-rule="evenodd"/>
<path d="M152.2 6.1h.3v.2h-.3zM152.2 6.6h.3v1.5h-.3z" fill-rule="evenodd"/>
<path d="M152.4 3.5h.2v.2a.67 .67 0 0 1 .9 0 .67 .67 0 0 1 .1 .9 .55 .55 0 0 1-1 .2v.7h-.2zM152.7 3.8a.5 .5 0 0 0-.1 .7 .5 .5 0 0 0 .7 .1 .5 .5 0 0 0 .1-.6 .5 .5 0 0 0-.7-.2z" fill-rule="evenodd"/>
<path d="M152.9 6.6h.2v.2a.52 .52 0 0 1 .6-.2 .52 .52 0 0 1 .3 .6v.9h-.2v-.9a.34 .34 0 0 0-.3-.4 .34 .34 0 0 0-.4 .2v1.1h-.2z" fill-rule="evenodd"/>
<path d="M153.9 3.5h.3v.2a.67 .67 0 0 1 .9 0 .67 .67 0 0 1 0 .9 .55 .55 0 0 1-.9 .2v.7h-.3zM154.3 3.8a.5 .5 0 0 0-.1 .7 .5 .5 0 0 0 .6 .1 .5 .5 0 0 0 .2-.6 .5 .5 0 0 0-.7-.2z" fill-rule="evenodd"/>
<path d="M154.4 6.1h.3v.2h-.3zM154.4 6.6h.3v1.5h-.3z" fill-rule="evenodd"/>
<path d="M155 6.6h.3v.2a.52 .52 0 0 1 .6-.2 .52 .52 0 0 1 .3 .6v.9h-.2v-.9a.34 .34 0 0 0-.3-.4 .34 .34 0 0 0-.4 .2v1.1h-.3z" fill-rule="evenodd"/>
<path d="M155.4 4.2a.75 .75 0 0 1 1.5 0 .75 .75 0 0 1-1.5 0zM155.8 3.8a.5 .5 0 0 0-.1 .7 .5 .5 0 0 0 .8 0 .5 .5 0 0 0 0-.7 .5 .5 0 0 0-.7 0z" fill-rule="evenodd"/>
<path d="M156.7 6.8l.4-.2 .5 .2v-.2h.2v1.3a.64 .64 0 0 1-.5 .7 .64 .64 0 0 1-.8-.4h.3a.41 .41 0 0 0 .5 .2 .41 .41 0 0 0 .2-.5 .69 .69 0 0 1-.9-.1 .69 .69 0 0 1 .1-1zM156.9 6.9a.5 .5 0 0 0-.1 .7 .5 .5 0 0 0 .6 .1 .5 .5 0 0 0 .2-.7 .5 .5 0 0 0-.7-.1z" fill-rule="evenodd"/>
<path d="M157.1 3.5h.2v.2l.1-.2h.3h.2l-.1 .3a.32 .32 0 0 0-.4 0 .32 .32 0 0 0-.1 .4v.7h-.2z" fill-rule="evenodd"/>
<path d="M158 3.1l.3-.1v.5h.2v.2h-.2v.8l.3 .4a.36 .36 0 0 1-.4 0 .36 .36 0 0 1-.2-.4v-.8h-.1v-.2h.1z" fill-rule="evenodd"/>
<path d="M159.9 3a.47 .47 0 0 1 .7 .1 .47 .47 0 0 1-.3 .7l.4 .5 .1-.3h.2l-.1 .5 .3 .3-.2 .2-.3-.3a.63 .63 0 0 1-1 .1 .63 .63 0 0 1 .3-1l-.3-.5zM160 3.4a.27 .27 0 0 0 .5 0 .27 .27 0 0 0-.5 0zM159.9 4.1a.4 .4 0 0 0 0 .6 .4 .4 0 0 0 .6-.2l-.4-.6z" fill-rule="evenodd"/>
</g>
<path d="M67.2 6.1v2M126.5 6.1v2" fill="none" stroke="#000" stroke-width=".25"/>
<g fill="none" stroke="#de0000" stroke-width=".37">
<path d="M54.9 3h.9a1.19 1.19 0 0 1 .6 1.2l.6 2.1a.85 .85 0 0 0 1 .4h2.5M56.3 3.7h4.9l-.7 2.2h-3.6M116.1 5.2l-1.2-1.1-.1-.5-1-.6-.3 .3 .6 1 .5 .2 1.1 1.1M116.8 5.6l1.9 2v.3l-.4 .4h-.3l-1.9-2zM116.8 5.6l.6-.6a1.07 1.07 0 0 0 1.2-.2 1.07 1.07 0 0 0 .1-1.3l-.7 .8-.5-.4 .8-.8a1.07 1.07 0 0 0-1.2 .2 1.07 1.07 0 0 0-.3 1.2l-3.3 3.3v.3l.3 .3h.2l2.1-2.1M141.7 3.1l.4-.2h5.3l.3 .2 .1 3.9-.2 .4-.8 .1v1.2l-1.3-1.2h-3.4l-.4-.2zM143.5 5.6l.5-.3 1.7 .1 .2 .5v.9h-2.4zM144 6.1v.7M145.4 6.1v.7"/>
<circle cx="57.4" cy="7.8" r=".44"/>
<circle cx="59.9" cy="7.8" r=".44"/>
<circle cx="144.7" cy="4.3" r=".67"/>
</g>
<path d="M100.2 2.9v2.2" fill="none" stroke="#000" stroke-width=".28"/>
<path d="M81.4 2.8h2.8v1.7h1.7v4.2h-4.5zM82.3 6.4h2.8M82.3 5.4h2.8M82.3 7.3h2.8M84.2 2.8l1.7 1.7" fill="none" stroke="#de0000" stroke-width=".42"/>
<path d="M0 261.4h215.9v18h-215.9z" fill-rule="evenodd" fill="#fff"/>
<path d="M23.8 262.9l3.4 6h-6.9z" fill="#231f20"/>
<path d="M22.1 267.7h1.3l-.4 .5h-.3a.55 .55 0 0 1-.6-.5z" fill-rule="evenodd" fill="#fff"/>
<path d="M22.1 267.7h1.3l-.4 .5h-.3a.55 .55 0 0 1-.6-.5z" fill="none" stroke="#231f20" stroke-width=".34"/>
<path d="M22.1 267.7h1.3l-.4 .5h-.5zM22.6 265.8h.1M22.6 265.8h2.3zM23.7 265.9h.1M23.7 264.9v1zM24 267.7h.1" fill="none" stroke="#fff" stroke-width=".34"/>
<path d="M24.7 265.8l-.7 1.9z" fill="#fff"/>
<path d="M24.7 265.8l-.7 1.9z" fill="none" stroke="#fff" stroke-width=".34"/>
<path d="M24.7 265.8l.7 1.9z" fill="#fff"/>
<path d="M24.7 265.8l.7 1.9zM25.3 267.7h.1" fill="none" stroke="#fff" stroke-width=".34"/>
<path d="M22.8 265.8l-.7 1.9z" fill="#fff"/>
<path d="M22.8 265.8l-.7 1.9z" fill="none" stroke="#fff" stroke-width=".34"/>
<path d="M22.8 265.8l.6 1.9z" fill="#fff"/>
<path d="M22.8 265.8l.6 1.9z" fill="none" stroke="#fff" stroke-width=".34"/>
<path d="M24.1 267.7h1.3a.65 .65 0 0 1-.6 .5 .65 .65 0 0 1-.7-.5z" fill-rule="evenodd" fill="#fff"/>
<path d="M24.1 267.7h1.3a.65 .65 0 0 1-.6 .5 .65 .65 0 0 1-.7-.5z" fill="none" stroke="#231f20" stroke-width=".34"/>
<path d="M24 267.7h.1M24.1 267.7h1.3l-.4 .5h-.5z" fill="none" stroke="#fff" stroke-width=".34"/>
<path d="M19 261.7h177.8" fill="none" stroke="#000" stroke-width=".53"/>
<g font-size="5.3">
<text x="48" y="31.2">BQ769x0 3-Series to 15-Series Cell Battery Monitor Family</text>
<text x="68.8" y="37.5">for Li-Ion and Phosphate Applications</text>
</g>
<g font-size="4.2">
<text x="20" y="48.1">1 Features</text>
<text x="111.1" y="48.1">3 Description</text>
<text x="20" y="159.8">2 Applications</text>
</g>
<g font-size="3.5">
<text x="20" y="54.3">•</text>
<text x="25" y="54.3">AFE monitoring features</text>
<text x="25" y="59">–</text>
<text x="30" y="59">Pure digital interface</text>
<text x="111.1" y="54.3">The</text>
<text x="111.1" y="58.5">(AFE) devices serves as part of a complete pack</text>
<text x="120.1" y="54.3">BQ769x0</text>
<text x="137.7" y="54.3">family</text>
<text x="149.8" y="54.3">of</text>
<text x="155.6" y="54.3">robust</text>
<text x="168.3" y="54.3">analog</text>
<text x="181.8" y="54.3">front-end</text>
<text x="25" y="63.3">–</text>
<text x="30" y="63.3">Internal ADC measures cell voltage, die</text>
<text x="111.1" y="62.8">monitoring and protection solution for next-generation,</text>
<text x="25" y="71.7">–</text>
<text x="30" y="67.5">temperature, and external thermistor</text>
<text x="30" y="71.7">A separate, internal ADC measures pack</text>
<text x="111.1" y="67">high-power systems, such as light electric vehicles,</text>
<text x="111.1" y="71.2">power tools, and uninterruptible power supplies. The</text>
<text x="30" y="76">current (coulomb counter)</text>
<text x="111.1" y="75.5">BQ769x0 is designed with low power in mind: Sub-</text>
<text x="25" y="80.2">–</text>
<text x="30" y="80.2">Directly supports up to three thermistors</text>
<text x="111.1" y="79.7">blocks within the IC may be enabled or disabled to</text>
<text x="111.1" y="83.9">control the overall chip current consumption, and a</text>
<text x="20" y="88.7">•</text>
<text x="25" y="88.7">Hardware protection features</text>
<text x="30" y="84.4">(103AT)</text>
<text x="111.1" y="88.2">SHIP mode provides a simple way to put the pack into</text>
<text x="25" y="93.4">–</text>
<text x="30" y="93.4">Overcurrent in Discharge (OCD)</text>
<text x="111.1" y="92.4">an ultra-low power state.</text>
<text x="25" y="97.7">–</text>
<text x="25" y="101.9">–</text>
<text x="30" y="97.7">Short Circuit in Discharge (SCD)</text>
<text x="30" y="101.9">Overvoltage (OV)</text>
<text x="111.1" y="98.7">The BQ76920 device supports up to 5-series cells</text>
<text x="25" y="106.1">–</text>
<text x="30" y="106.1">Undervoltage (UV)</text>
<text x="111.1" y="107.2">to 10-series cells or typical 36-V packs, and the</text>
<text x="111.1" y="103">or</text>
<text x="116.8" y="103">typical</text>
<text x="129.4" y="103">18-V</text>
<text x="139.4" y="103">packs,</text>
<text x="152.1" y="103">the</text>
<text x="159.6" y="103">BQ76930</text>
<text x="177.1" y="103">handles</text>
<text x="192" y="103">up</text>
<text x="25" y="110.4">–</text>
<text x="30" y="110.4">Secondary protector fault detection</text>
<text x="111.1" y="111.4">BQ76940 works for up to 15-series cells or typical</text>
<text x="20" y="114.6">•</text>
<text x="25" y="114.6">Additional features</text>
<text x="25" y="119.4">–</text>
<text x="30" y="119.4">Integrated cell balancing FETs</text>
<text x="111.1" y="119.9">managed with these AFEs, including Li-ion, Li-iron</text>
<text x="111.1" y="115.7">48-V packs. A variety of battery chemistries may be</text>
<text x="25" y="123.6">–</text>
<text x="30" y="123.6">Charge, discharge low-side NCH FET drivers</text>
<text x="111.1" y="124.1">phosphate, and more. Through I C, a host controller</text>
<text x="25" y="127.8">–</text>
<text x="30" y="127.8">Alert interrupt to host microcontroller</text>
<text x="111.1" y="128.4">can use the BQ769x0 to implement many battery</text>
<text x="25" y="132.1">–</text>
<text x="25" y="136.3">–</text>
<text x="30" y="132.1">2.5-V or 3.3-V output voltage regulator</text>
<text x="30" y="136.3">No EEPROM programming necessary</text>
<text x="111.1" y="136.8">voltages, pack current, pack temperatures), protection</text>
<text x="111.1" y="132.6">pack management functions, such as monitoring (cell</text>
<text x="25" y="140.5">–</text>
<text x="30" y="140.5">High supply voltage absolute maximum (up to</text>
<text x="111.1" y="141.1">(controlling charge/discharge FETs), and balancing.</text>
<text x="25" y="149">–</text>
<text x="30" y="144.8">108 V)</text>
<text x="30" y="149">Simple I C compatible interface (CRC option)</text>
<text x="111.1" y="149.5">readout of critical system parameters, with calibration</text>
<text x="111.1" y="145.3">Integrated</text>
<text x="129.5" y="145.3">A/D</text>
<text x="137.9" y="145.3">converters</text>
<text x="156.9" y="145.3">enable</text>
<text x="170.1" y="145.3">a</text>
<text x="174.5" y="145.3">purely</text>
<text x="186.7" y="145.3">digital</text>
<text x="25" y="153.2">–</text>
<text x="30" y="153.2">Random cell connection tolerant</text>
<text x="111.1" y="153.8">handled in TI’s manufacturing process.</text>
<text x="137.6" y="160.1">Device Information</text>
<text x="20" y="165.9">•</text>
<text x="20" y="174.4">•</text>
<text x="20" y="178.6">•</text>
<text x="20" y="191.3">•</text>
<text x="90.2" y="257.2">Simplified Schematic</text>
</g>
<g font-size="3.5" fill="#00f">
<text x="25" y="165.9">Light electric vehicles (LEV): eBikes, eScooters,</text>
<text x="25" y="170.2">pedelec, and pedal-assist bicycles</text>
<text x="25" y="174.4">Power tools and garden tools</text>
<text x="25" y="178.6">Battery backup units (BBUS), energy storage</text>
<text x="25" y="182.9">systems (ESS), and uninterruptible power supply</text>
<text x="25" y="187.1">(UPS) systems</text>
<text x="25" y="191.3">Other industrial battery packs (≥10S)</text>
</g>
<text font-size="3.2" fill="#00f" x="152.5" y="21.1">BQ76920, BQ76930, BQ76940</text>
<g font-size="2.8">
<text x="114.3" y="164.6">PART NUMBER</text>
<text x="145.2" y="164.6">PACKAGE</text>
<text x="168.1" y="164.6">BODY SIZE (NOM)</text>
<text x="111.9" y="169.5">BQ76920</text>
<text x="140.2" y="169.5">TSSOP (20)</text>
<text x="167.8" y="169.5">6.50 mm × 4.40 mm</text>
<text x="111.9" y="174.4">BQ76930</text>
<text x="111.9" y="179.3">BQ76940</text>
<text x="140.2" y="174.4">TSSOP (30)</text>
<text x="140.2" y="179.3">TSSOP (44)</text>
<text x="167.1" y="179.3">11.00 mm × 4.40 mm</text>
<text x="167.8" y="174.4">7.80 mm × 4.40 mm</text>
<text x="27.9" y="265.5">An IMPORTANT NOTICE at the end of this data sheet addresses availability, warranty, changes, use in safety-critical applications,</text>
<text x="27.9" y="268.9">intellectual property matters and other important disclaimers. UNLESS OTHERWISE NOTED, this document contains PRODUCTION</text>
<text x="27.9" y="272.3">DATA.</text>
</g>
<g font-size="2.6">
<text x="163.4" y="123">2</text>
<text x="42.7" y="147.8">2</text>
</g>
<text font-size="2.5" x="134.4" y="24.3">SLUSBK2I – OCTOBER 2013 – REVISED MARCH 2022</text>
<text font-size="2.1" x="135" y="163.6">1</text>
<g font-size="1.1">
<text x="129.8" y="197.2">Rf</text>
<text x="169.5" y="196.2">PACK</text>
<text x="173.5" y="196.2">+</text>
<text x="79.7" y="202.8">VC 5</text>
<text x="89.4" y="202.8">REGSRC</text>
<text x="91.8" y="200.4">BAT</text>
<text x="47.4" y="209.9">Rc</text>
<text x="47.5" y="204.4">Rc</text>
<text x="55.5" y="205.7">Cc</text>
<text x="79.7" y="205.4">VC 4</text>
<text x="79.7" y="207.9">VC 3</text>
<text x="89.4" y="205.3">REGOUT</text>
<text x="90.6" y="207.8">CAP 1</text>
<text x="109.2" y="208.9">10 kΩ</text>
<text x="47.4" y="215.5">Rc</text>
<text x="55.5" y="211.3">Cc</text>
<text x="79.7" y="210.4">VC 2</text>
<text x="79.7" y="213">VC 1</text>
<text x="79.7" y="215.5">VC 0</text>
<text x="91.8" y="210.6">TS1</text>
<text x="91.9" y="215.9">SDA</text>
<text x="92" y="213.3">SCL</text>
<text x="109" y="214">10 k</text>
<text x="118.2" y="210.7">1 µF</text>
<text x="124.1" y="210.7">1 µF</text>
<text x="130.4" y="210.9">Cf</text>
<text x="135.9" y="210.7">4.7 µF</text>
<text x="47.4" y="221.1">Rc</text>
<text x="55.5" y="216.9">Cc</text>
<text x="79.7" y="220.7">SRN</text>
<text x="79.7" y="218.1">SRP</text>
<text x="91.7" y="220.8">CHG</text>
<text x="92" y="218.3">VSS</text>
<text x="47.4" y="226.7">Rc</text>
<text x="55.5" y="222.5">Cc</text>
<text x="55.5" y="227.4">Cc</text>
<text x="79.7" y="223.2">ALERT</text>
<text x="91.8" y="223.2">DSG</text>
<text x="115" y="222.1">PUSH - BUTTON FOR BOOT</text>
<text x="147.9" y="225.9">VCC</text>
<text x="51.4" y="231.9">Cc</text>
<text x="147.9" y="233.5">GPIO</text>
<text x="147.9" y="231">SDA</text>
<text x="147.9" y="228.5">SCL</text>
<text x="47.4" y="235.6">Rc</text>
<text x="111.8" y="234.9">1 M</text>
<text x="147.9" y="236.1">VSS</text>
<text x="61.8" y="240.3">0 .1 µF</text>
<text x="63.4" y="245.2">100</text>
<text x="68.8" y="240.3">0 .1 µF</text>
<text x="75.3" y="245.2">100</text>
<text x="75.6" y="240.3">0 .1 µF</text>
<text x="90.5" y="245.3">1 M</text>
<text x="120.7" y="245.3">1 M</text>
<text x="68.8" y="249.7">Rsns</text>
<text x="169.8" y="249.9">PACK</text>
<text x="173.8" y="249.9">–</text>
</g>
<g font-size="1.1" fill="#2b292a">
<text x="154" y="230.3">Companion</text>
<text x="154.4" y="231.5">Controller</text>
</g>
</svg>
